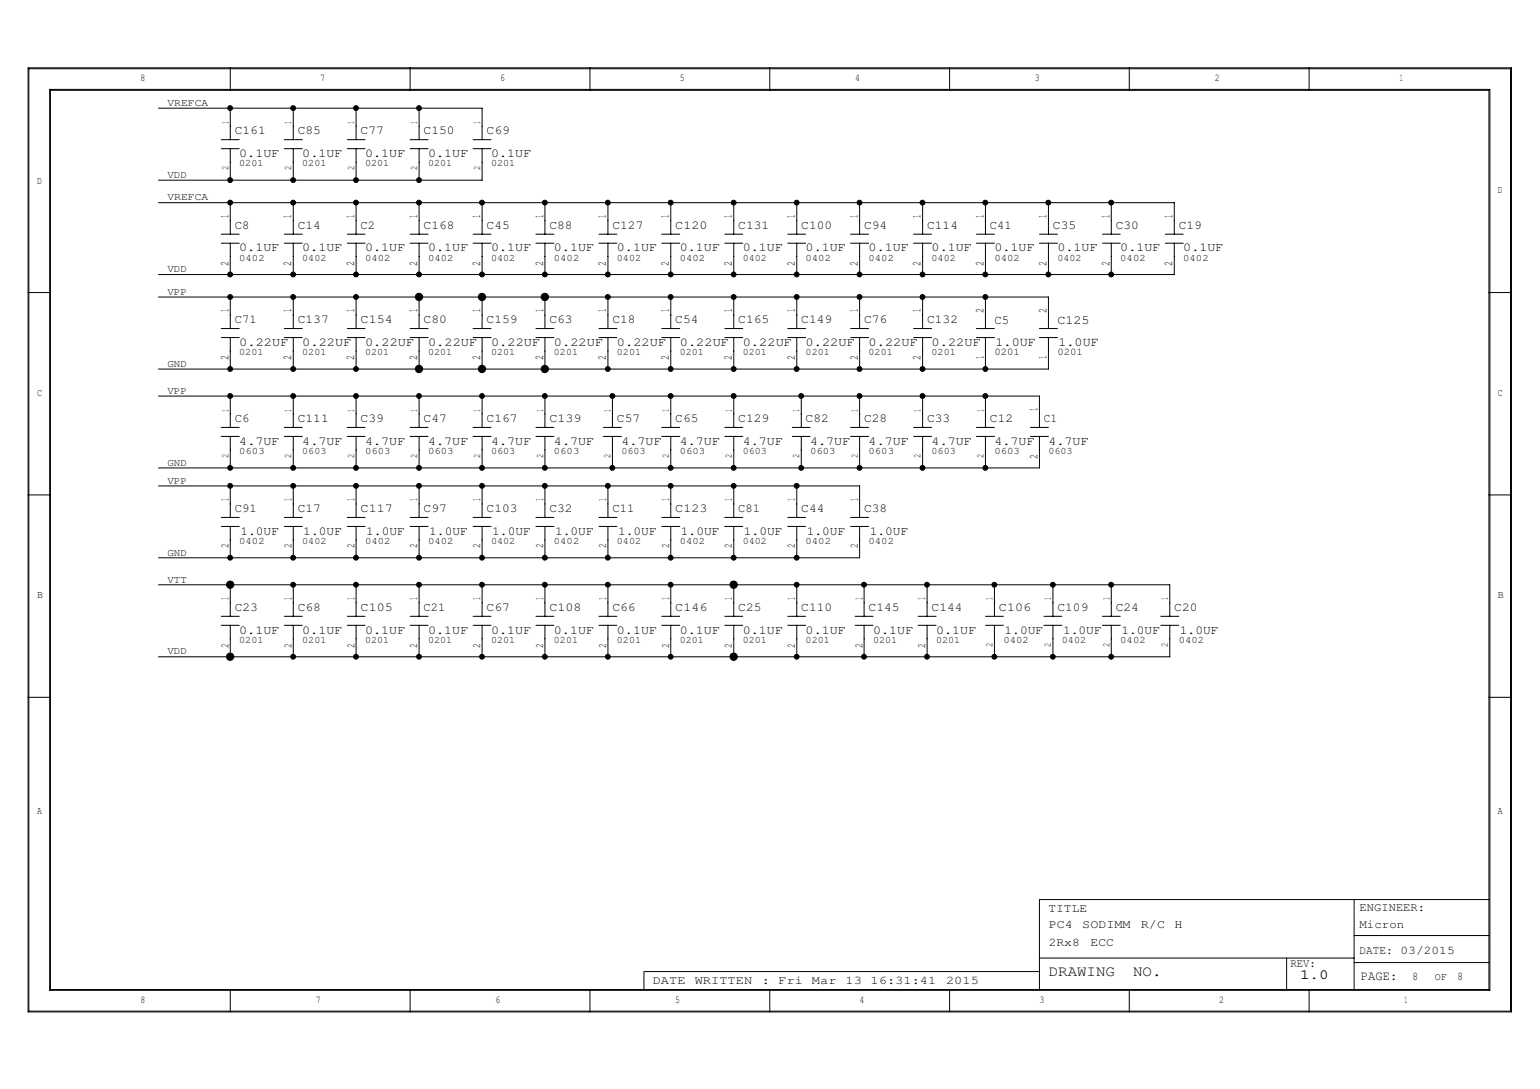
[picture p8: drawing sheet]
<svg xmlns="http://www.w3.org/2000/svg" width="420mm" height="297mm" viewBox="0 0 420 297" stroke-linecap="round" stroke-linejoin="round" font-family="sans-serif">
<g fill="none" stroke="#000" stroke-width=".27">
<path d="M7.7 18.5h404.7v257.5h-404.7zM7.9 18.8h404.2v257h-404.2zM62.8 18.5v6.1M111.9 18.5v6.1M161 18.5v6.1M210 18.5v6.1M259.1 18.5v6.1M308.1 18.5v6.1M357.2 18.5v6.1M13.5 24.4h393v245.7h-393zM13.8 24.6h392.4v245.3h-392.4zM43.2 29.5h88.3v8.6"/>
<path d="M60.4 38.1h4.9M62.8 29.5v8.6M77.6 38.1h4.9M80 29.5v8.6M94.7 38.1h4.9M97.2 29.5v8.6M111.9 38.1h4.9M114.3 29.5v8.6M129.1 38.1h4.9M43.2 55.3h277.2v8.6M60.4 40.6h4.9M62.8 40.6v8.5"/>
<path d="M62.8 55.3v8.6M77.6 40.6h4.9M80 40.6v8.5M80 55.3v8.6M94.7 40.6h4.9M97.2 40.6v8.5M97.2 55.3v8.6M111.9 40.6h4.9M114.3 40.6v8.5M114.3 55.3v8.6M129.1 40.6h4.9M131.5 40.6v8.5h-88.3"/>
<path d="M131.5 55.3v8.6M148.7 55.3v8.6M165.9 55.3v8.6M183 55.3v8.6M200.2 55.3v8.6M217.4 55.3v8.6M234.5 55.3v8.6M251.7 55.3v8.6M268.9 55.3v8.6M286 55.3v8.6M303.2 55.3v8.6M7.7 79.8h6.1"/>
<path d="M60.4 66.3h4.9M60.4 63.9h4.9M62.8 66.3v8.6M77.6 66.3h4.9M77.6 63.9h4.9M80 66.3v8.6M94.7 66.3h4.9M94.7 63.9h4.9M97.2 66.3v8.6M111.9 66.3h4.9M111.9 63.9h4.9M114.3 66.3v8.6"/>
<path d="M129.1 66.3h4.9M129.1 63.9h4.9M131.5 66.3v8.6M146.2 66.3h4.9M146.2 63.9h4.9M148.7 66.3v8.6M163.4 66.3h4.9M163.4 63.9h4.9M165.9 66.3v8.6M180.6 66.3h4.9M180.6 63.9h4.9M183 66.3v8.6"/>
<path d="M197.7 66.3h4.9M197.7 63.9h4.9M200.2 66.3v8.6M214.9 66.3h4.9M214.9 63.9h4.9M217.4 66.3v8.6M232.1 66.3h4.9M232.1 63.9h4.9M234.5 66.3v8.6M249.3 66.3h4.9M249.3 63.9h4.9M251.7 66.3v8.6"/>
<path d="M266.4 66.3h4.9M266.4 63.9h4.9M268.9 66.3v8.6M283.6 66.3h4.9M283.6 63.9h4.9M286 66.3v8.6M300.8 66.3h4.8M300.8 63.9h4.8M303.2 66.3v8.6M317.9 66.3h4.9M317.9 63.9h4.9M320.4 66.3v8.6h-277.2"/>
<path d="M406.2 79.8h6.2M43.2 81h242.8v8.6M60.4 92.1h4.9M60.4 89.6h4.9M62.8 81v8.6M62.8 92.1v8.6M77.6 92.1h4.9M77.6 89.6h4.9M80 81v8.6M80 92.1v8.6M94.7 92.1h4.9M94.7 89.6h4.9"/>
<path d="M97.2 81v8.6M97.2 92.1v8.6M111.9 92.1h4.9M111.9 89.6h4.9M114.3 81v8.6M114.3 92.1v8.6M129.1 92.1h4.9M129.1 89.6h4.9M131.5 81v8.6M131.5 92.1v8.6M146.2 92.1h4.9M146.2 89.6h4.9"/>
<path d="M148.7 81v8.6M148.7 92.1v8.6M163.4 92.1h4.9M163.4 89.6h4.9M165.9 81v8.6M165.9 92.1v8.6M180.6 92.1h4.9M180.6 89.6h4.9M183 81v8.6M183 92.1v8.6M197.7 92.1h4.9M197.7 89.6h4.9"/>
<path d="M200.2 81v8.6M200.2 92.1v8.6M214.9 92.1h4.9M214.9 89.6h4.9M217.4 81v8.6M217.4 92.1v8.6M232.1 92.1h4.9M232.1 89.6h4.9M234.5 81v8.6M234.5 92.1v8.6M249.3 92.1h4.9M249.3 89.6h4.9"/>
<path d="M251.7 81v8.6M251.7 92.1v8.6M266.4 92.1h4.9M266.4 89.6h4.9M268.9 81v8.6M268.9 92.1v8.6M283.6 92.1h4.9M283.6 89.6h4.9M286 92.1v8.6h-242.8M43.2 108h240.4v8.6M60.4 119h4.9M60.4 116.6h4.9"/>
<path d="M62.8 108v8.6M62.8 119v8.6M77.6 119h4.9M77.6 116.6h4.9M80 108v8.6M80 119v8.6M94.7 119h4.9M94.7 116.6h4.9M97.2 108v8.6M97.2 119v8.6M111.9 119h4.9M111.9 116.6h4.9"/>
<path d="M114.3 108v8.6M114.3 119v8.6M129.1 119h4.9M129.1 116.6h4.9M131.5 108v8.6M131.5 119v8.6M146.2 119h4.9M146.2 116.6h4.9M148.7 108v8.6M148.7 119v8.6M164.6 119h4.9M164.6 116.6h4.9"/>
<path d="M167.1 108v8.6M167.1 119v8.6M180.6 119h4.9M180.6 116.6h4.9M183 108v8.6M183 119v8.6M197.7 119h4.9M197.7 116.6h4.9M200.2 108v8.6M200.2 119v8.6M216.2 119h4.8M216.2 116.6h4.8"/>
<path d="M218.6 108v8.6M218.6 119v8.6M232.1 119h4.9M232.1 116.6h4.9M234.5 108v8.6M234.5 119v8.6M249.3 119h4.9M249.3 116.6h4.9M251.7 108v8.6M251.7 119v8.6M266.4 119h4.9M266.4 116.6h4.9"/>
<path d="M268.9 108v8.6M268.9 119v8.6M281.1 119h4.9M281.1 116.6h4.9M283.6 119v8.6h-240.4M7.7 135h6.1M43.2 132.5h191.3v8.6M62.8 132.5v8.6M80 132.5v8.6M97.2 132.5v8.6M114.3 132.5v8.6M131.5 132.5v8.6"/>
<path d="M148.7 132.5v8.6M165.9 132.5v8.6M183 132.5v8.6M200.2 132.5v8.6M217.4 132.5v8.6M406.2 135h6.2M43.2 159.5h276v8.6M60.4 143.6h4.9M60.4 141.1h4.9M62.8 143.6v8.5M62.8 159.5v8.6M77.6 143.6h4.9"/>
<path d="M77.6 141.1h4.9M80 143.6v8.5M80 159.5v8.6M94.7 143.6h4.9M94.7 141.1h4.9M97.2 143.6v8.5M97.2 159.5v8.6M111.9 143.6h4.9M111.9 141.1h4.9M114.3 143.6v8.5M114.3 159.5v8.6M129.1 143.6h4.9"/>
<path d="M129.1 141.1h4.9M131.5 143.6v8.5M131.5 159.5v8.6M146.2 143.6h4.9M146.2 141.1h4.9M148.7 143.6v8.5M148.7 159.5v8.6M163.4 143.6h4.9M163.4 141.1h4.9M165.9 143.6v8.5M165.9 159.5v8.6M180.6 143.6h4.9"/>
<path d="M180.6 141.1h4.9M183 143.6v8.5M183 159.5v8.6M197.7 143.6h4.9M197.7 141.1h4.9M200.2 143.6v8.5M200.2 159.5v8.6M214.9 143.6h4.9M214.9 141.1h4.9M217.4 143.6v8.5M217.4 159.5v8.6M232.1 143.6h4.9"/>
<path d="M232.1 141.1h4.9M234.5 143.6v8.5h-191.3M235.8 159.5v8.6M252.9 159.5v8.6M271.3 159.5v8.6M287.3 159.5v8.6M303.2 159.5v8.6M60.4 170.6h4.9M60.4 168.1h4.9M62.8 170.6v8.6M77.6 170.6h4.9M77.6 168.1h4.9"/>
<path d="M80 170.6v8.6M94.7 170.6h4.9M94.7 168.1h4.9M97.2 170.6v8.6M111.9 170.6h4.9M111.9 168.1h4.9M114.3 170.6v8.6M129.1 170.6h4.9M129.1 168.1h4.9M131.5 170.6v8.6M146.2 170.6h4.9M146.2 168.1h4.9"/>
<path d="M148.7 170.6v8.6M163.4 170.6h4.9M163.4 168.1h4.9M165.9 170.6v8.6M180.6 170.6h4.9M180.6 168.1h4.9M183 170.6v8.6M197.7 170.6h4.9M197.7 168.1h4.9M200.2 170.6v8.6M214.9 170.6h4.9M214.9 168.1h4.9"/>
<path d="M217.4 170.6v8.6M233.3 170.6h4.9M233.3 168.1h4.9M235.8 170.6v8.6M250.5 170.6h4.9M250.5 168.1h4.9M252.9 170.6v8.6M268.9 170.6h4.9M268.9 168.1h4.9M271.3 170.6v8.6M284.8 170.6h4.9M284.8 168.1h4.9"/>
<path d="M287.3 170.6v8.6M300.8 170.6h4.8M300.8 168.1h4.8M303.2 170.6v8.6M316.7 170.6h4.9M316.7 168.1h4.9M319.2 170.6v8.6h-276M7.7 190.2h6.1M406.2 190.2h6.2M369.4 245.4v24.5M369.4 255.2h36.8M406.2 245.4h-122.6v24.5"/>
<path d="M62.8 269.9v6.1M111.9 269.9v6.1M161 269.9v6.1M175.7 265v4.9M175.9 265h107.4M210 269.9v6.1M259.1 269.9v6.1M283.6 261.3h85.8M308.1 269.9v6.1M351 261.3v8.6M357.2 269.9v6.1M369.4 262.6h36.8"/>
<circle cx="62.8" cy="29.5" r=".66"/>
<circle cx="80" cy="29.5" r=".66"/>
<circle cx="97.1" cy="29.5" r=".66"/>
<circle cx="114.3" cy="29.5" r=".66"/>
<circle cx="62.8" cy="55.3" r=".66"/>
<circle cx="62.8" cy="49.1" r=".66"/>
<circle cx="80" cy="49.1" r=".66"/>
<circle cx="80" cy="55.3" r=".66"/>
<circle cx="97.1" cy="55.3" r=".66"/>
<circle cx="97.1" cy="49.1" r=".66"/>
<circle cx="114.3" cy="49.1" r=".66"/>
<circle cx="114.3" cy="55.3" r=".66"/>
<circle cx="131.5" cy="55.3" r=".66"/>
<circle cx="148.6" cy="55.3" r=".66"/>
<circle cx="165.8" cy="55.3" r=".66"/>
<circle cx="183" cy="55.3" r=".66"/>
<circle cx="200.2" cy="55.3" r=".66"/>
<circle cx="217.4" cy="55.3" r=".66"/>
<circle cx="234.5" cy="55.3" r=".66"/>
<circle cx="251.7" cy="55.3" r=".66"/>
<circle cx="268.8" cy="55.3" r=".66"/>
<circle cx="286" cy="55.3" r=".66"/>
<circle cx="303.2" cy="55.3" r=".66"/>
<circle cx="62.8" cy="74.9" r=".66"/>
<circle cx="80" cy="74.9" r=".66"/>
<circle cx="97.1" cy="74.9" r=".66"/>
<circle cx="114.3" cy="74.9" r=".66"/>
<circle cx="131.5" cy="74.9" r=".66"/>
<circle cx="148.6" cy="74.9" r=".66"/>
<circle cx="165.8" cy="74.9" r=".66"/>
<circle cx="183" cy="74.9" r=".66"/>
<circle cx="200.2" cy="74.9" r=".66"/>
<circle cx="217.4" cy="74.9" r=".66"/>
<circle cx="234.5" cy="74.9" r=".66"/>
<circle cx="251.7" cy="74.9" r=".66"/>
<circle cx="268.8" cy="74.9" r=".66"/>
<circle cx="286" cy="74.9" r=".66"/>
<circle cx="303.2" cy="74.9" r=".66"/>
<circle cx="62.8" cy="81" r=".66"/>
<circle cx="80" cy="81" r=".66"/>
<circle cx="97.1" cy="81" r=".66"/>
<circle cx="114.3" cy="81" r="1"/>
<circle cx="131.5" cy="81" r="1"/>
<circle cx="148.7" cy="81" r="1"/>
<circle cx="165.8" cy="81" r=".66"/>
<circle cx="183" cy="81" r=".66"/>
<circle cx="200.2" cy="81" r=".66"/>
<circle cx="217.4" cy="81" r=".66"/>
<circle cx="234.5" cy="81" r=".66"/>
<circle cx="251.7" cy="81" r=".66"/>
<circle cx="268.8" cy="81" r=".66"/>
<circle cx="62.8" cy="108" r=".66"/>
<circle cx="62.8" cy="100.6" r=".66"/>
<circle cx="80" cy="108" r=".66"/>
<circle cx="80" cy="100.6" r=".66"/>
<circle cx="97.1" cy="100.6" r=".66"/>
<circle cx="97.1" cy="108" r=".66"/>
<circle cx="114.3" cy="108" r=".66"/>
<circle cx="114.3" cy="100.6" r="1"/>
<circle cx="131.5" cy="108" r=".66"/>
<circle cx="131.5" cy="100.6" r="1"/>
<circle cx="148.6" cy="108" r=".66"/>
<circle cx="148.7" cy="100.6" r="1"/>
<circle cx="165.8" cy="100.6" r=".66"/>
<circle cx="167.1" cy="108" r=".66"/>
<circle cx="183" cy="108" r=".66"/>
<circle cx="183" cy="100.6" r=".66"/>
<circle cx="200.2" cy="108" r=".66"/>
<circle cx="200.2" cy="100.6" r=".66"/>
<circle cx="217.4" cy="100.6" r=".66"/>
<circle cx="218.6" cy="108" r=".66"/>
<circle cx="234.5" cy="108" r=".66"/>
<circle cx="234.5" cy="100.6" r=".66"/>
<circle cx="251.7" cy="108" r=".66"/>
<circle cx="251.7" cy="100.6" r=".66"/>
<circle cx="268.8" cy="108" r=".66"/>
<circle cx="268.8" cy="100.6" r=".66"/>
<circle cx="62.8" cy="132.5" r=".66"/>
<circle cx="62.8" cy="127.6" r=".66"/>
<circle cx="80" cy="132.5" r=".66"/>
<circle cx="80" cy="127.6" r=".66"/>
<circle cx="97.1" cy="132.5" r=".66"/>
<circle cx="97.1" cy="127.6" r=".66"/>
<circle cx="114.3" cy="132.5" r=".66"/>
<circle cx="114.3" cy="127.6" r=".66"/>
<circle cx="131.5" cy="127.6" r=".66"/>
<circle cx="131.5" cy="132.5" r=".66"/>
<circle cx="148.6" cy="127.6" r=".66"/>
<circle cx="148.6" cy="132.5" r=".66"/>
<circle cx="165.8" cy="132.5" r=".66"/>
<circle cx="167.1" cy="127.6" r=".66"/>
<circle cx="183" cy="127.6" r=".66"/>
<circle cx="183" cy="132.5" r=".66"/>
<circle cx="200.2" cy="127.6" r=".66"/>
<circle cx="200.2" cy="132.5" r=".66"/>
<circle cx="217.4" cy="132.5" r=".66"/>
<circle cx="218.6" cy="127.6" r=".66"/>
<circle cx="234.5" cy="127.6" r=".66"/>
<circle cx="251.7" cy="127.6" r=".66"/>
<circle cx="268.8" cy="127.6" r=".66"/>
<circle cx="62.8" cy="152.1" r=".66"/>
<circle cx="62.8" cy="159.5" r="1"/>
<circle cx="80" cy="159.5" r=".66"/>
<circle cx="80" cy="152.1" r=".66"/>
<circle cx="97.1" cy="159.5" r=".66"/>
<circle cx="97.1" cy="152.1" r=".66"/>
<circle cx="114.3" cy="152.1" r=".66"/>
<circle cx="114.3" cy="159.5" r=".66"/>
<circle cx="131.5" cy="159.5" r=".66"/>
<circle cx="131.5" cy="152.1" r=".66"/>
<circle cx="148.6" cy="152.1" r=".66"/>
<circle cx="148.6" cy="159.5" r=".66"/>
<circle cx="165.8" cy="152.1" r=".66"/>
<circle cx="165.8" cy="159.5" r=".66"/>
<circle cx="183" cy="159.5" r=".66"/>
<circle cx="183" cy="152.1" r=".66"/>
<circle cx="200.2" cy="152.1" r=".66"/>
<circle cx="200.2" cy="159.5" r="1"/>
<circle cx="217.4" cy="159.5" r=".66"/>
<circle cx="217.4" cy="152.1" r=".66"/>
<circle cx="235.7" cy="159.5" r=".66"/>
<circle cx="252.9" cy="159.5" r=".66"/>
<circle cx="271.3" cy="159.5" r=".66"/>
<circle cx="287.2" cy="159.5" r=".66"/>
<circle cx="303.2" cy="159.5" r=".66"/>
<circle cx="62.8" cy="179.1" r="1"/>
<circle cx="80" cy="179.1" r=".66"/>
<circle cx="97.1" cy="179.1" r=".66"/>
<circle cx="114.3" cy="179.1" r=".66"/>
<circle cx="131.5" cy="179.1" r=".66"/>
<circle cx="148.6" cy="179.1" r=".66"/>
<circle cx="165.8" cy="179.1" r=".66"/>
<circle cx="183" cy="179.1" r=".66"/>
<circle cx="200.2" cy="179.1" r="1"/>
<circle cx="217.4" cy="179.1" r=".66"/>
<circle cx="235.7" cy="179.1" r=".66"/>
<circle cx="252.9" cy="179.1" r=".66"/>
<circle cx="271.3" cy="179.1" r=".66"/>
<circle cx="287.2" cy="179.1" r=".66"/>
<circle cx="303.2" cy="179.1" r=".66"/>
</g>
<g fill="#000">
<circle cx="62.8" cy="29.5" r=".66"/>
<circle cx="80" cy="29.5" r=".66"/>
<circle cx="97.1" cy="29.5" r=".66"/>
<circle cx="114.3" cy="29.5" r=".66"/>
<circle cx="62.8" cy="55.3" r=".66"/>
<circle cx="62.8" cy="49.1" r=".66"/>
<circle cx="80" cy="49.1" r=".66"/>
<circle cx="80" cy="55.3" r=".66"/>
<circle cx="97.1" cy="55.3" r=".66"/>
<circle cx="97.1" cy="49.1" r=".66"/>
<circle cx="114.3" cy="49.1" r=".66"/>
<circle cx="114.3" cy="55.3" r=".66"/>
<circle cx="131.5" cy="55.3" r=".66"/>
<circle cx="148.6" cy="55.3" r=".66"/>
<circle cx="165.8" cy="55.3" r=".66"/>
<circle cx="183" cy="55.3" r=".66"/>
<circle cx="200.2" cy="55.3" r=".66"/>
<circle cx="217.4" cy="55.3" r=".66"/>
<circle cx="234.5" cy="55.3" r=".66"/>
<circle cx="251.7" cy="55.3" r=".66"/>
<circle cx="268.8" cy="55.3" r=".66"/>
<circle cx="286" cy="55.3" r=".66"/>
<circle cx="303.2" cy="55.3" r=".66"/>
<circle cx="62.8" cy="74.9" r=".66"/>
<circle cx="80" cy="74.9" r=".66"/>
<circle cx="97.1" cy="74.9" r=".66"/>
<circle cx="114.3" cy="74.9" r=".66"/>
<circle cx="131.5" cy="74.9" r=".66"/>
<circle cx="148.6" cy="74.9" r=".66"/>
<circle cx="165.8" cy="74.9" r=".66"/>
<circle cx="183" cy="74.9" r=".66"/>
<circle cx="200.2" cy="74.9" r=".66"/>
<circle cx="217.4" cy="74.9" r=".66"/>
<circle cx="234.5" cy="74.9" r=".66"/>
<circle cx="251.7" cy="74.9" r=".66"/>
<circle cx="268.8" cy="74.9" r=".66"/>
<circle cx="286" cy="74.9" r=".66"/>
<circle cx="303.2" cy="74.9" r=".66"/>
<circle cx="62.8" cy="81" r=".66"/>
<circle cx="80" cy="81" r=".66"/>
<circle cx="97.1" cy="81" r=".66"/>
<circle cx="114.3" cy="81" r="1"/>
<circle cx="131.5" cy="81" r="1"/>
<circle cx="148.7" cy="81" r="1"/>
<circle cx="165.8" cy="81" r=".66"/>
<circle cx="183" cy="81" r=".66"/>
<circle cx="200.2" cy="81" r=".66"/>
<circle cx="217.4" cy="81" r=".66"/>
<circle cx="234.5" cy="81" r=".66"/>
<circle cx="251.7" cy="81" r=".66"/>
<circle cx="268.8" cy="81" r=".66"/>
<circle cx="62.8" cy="108" r=".66"/>
<circle cx="62.8" cy="100.6" r=".66"/>
<circle cx="80" cy="108" r=".66"/>
<circle cx="80" cy="100.6" r=".66"/>
<circle cx="97.1" cy="100.6" r=".66"/>
<circle cx="97.1" cy="108" r=".66"/>
<circle cx="114.3" cy="108" r=".66"/>
<circle cx="114.3" cy="100.6" r="1"/>
<circle cx="131.5" cy="108" r=".66"/>
<circle cx="131.5" cy="100.6" r="1"/>
<circle cx="148.6" cy="108" r=".66"/>
<circle cx="148.7" cy="100.6" r="1"/>
<circle cx="165.8" cy="100.6" r=".66"/>
<circle cx="167.1" cy="108" r=".66"/>
<circle cx="183" cy="108" r=".66"/>
<circle cx="183" cy="100.6" r=".66"/>
<circle cx="200.2" cy="108" r=".66"/>
<circle cx="200.2" cy="100.6" r=".66"/>
<circle cx="217.4" cy="100.6" r=".66"/>
<circle cx="218.6" cy="108" r=".66"/>
<circle cx="234.5" cy="108" r=".66"/>
<circle cx="234.5" cy="100.6" r=".66"/>
<circle cx="251.7" cy="108" r=".66"/>
<circle cx="251.7" cy="100.6" r=".66"/>
<circle cx="268.8" cy="108" r=".66"/>
<circle cx="268.8" cy="100.6" r=".66"/>
<circle cx="62.8" cy="132.5" r=".66"/>
<circle cx="62.8" cy="127.6" r=".66"/>
<circle cx="80" cy="132.5" r=".66"/>
<circle cx="80" cy="127.6" r=".66"/>
<circle cx="97.1" cy="132.5" r=".66"/>
<circle cx="97.1" cy="127.6" r=".66"/>
<circle cx="114.3" cy="132.5" r=".66"/>
<circle cx="114.3" cy="127.6" r=".66"/>
<circle cx="131.5" cy="127.6" r=".66"/>
<circle cx="131.5" cy="132.5" r=".66"/>
<circle cx="148.6" cy="127.6" r=".66"/>
<circle cx="148.6" cy="132.5" r=".66"/>
<circle cx="165.8" cy="132.5" r=".66"/>
<circle cx="167.1" cy="127.6" r=".66"/>
<circle cx="183" cy="127.6" r=".66"/>
<circle cx="183" cy="132.5" r=".66"/>
<circle cx="200.2" cy="127.6" r=".66"/>
<circle cx="200.2" cy="132.5" r=".66"/>
<circle cx="217.4" cy="132.5" r=".66"/>
<circle cx="218.6" cy="127.6" r=".66"/>
<circle cx="234.5" cy="127.6" r=".66"/>
<circle cx="251.7" cy="127.6" r=".66"/>
<circle cx="268.8" cy="127.6" r=".66"/>
<circle cx="62.8" cy="152.1" r=".66"/>
<circle cx="62.8" cy="159.5" r="1"/>
<circle cx="80" cy="159.5" r=".66"/>
<circle cx="80" cy="152.1" r=".66"/>
<circle cx="97.1" cy="159.5" r=".66"/>
<circle cx="97.1" cy="152.1" r=".66"/>
<circle cx="114.3" cy="152.1" r=".66"/>
<circle cx="114.3" cy="159.5" r=".66"/>
<circle cx="131.5" cy="159.5" r=".66"/>
<circle cx="131.5" cy="152.1" r=".66"/>
<circle cx="148.6" cy="152.1" r=".66"/>
<circle cx="148.6" cy="159.5" r=".66"/>
<circle cx="165.8" cy="152.1" r=".66"/>
<circle cx="165.8" cy="159.5" r=".66"/>
<circle cx="183" cy="159.5" r=".66"/>
<circle cx="183" cy="152.1" r=".66"/>
<circle cx="200.2" cy="152.1" r=".66"/>
<circle cx="200.2" cy="159.5" r="1"/>
<circle cx="217.4" cy="159.5" r=".66"/>
<circle cx="217.4" cy="152.1" r=".66"/>
<circle cx="235.7" cy="159.5" r=".66"/>
<circle cx="252.9" cy="159.5" r=".66"/>
<circle cx="271.3" cy="159.5" r=".66"/>
<circle cx="287.2" cy="159.5" r=".66"/>
<circle cx="303.2" cy="159.5" r=".66"/>
<circle cx="62.8" cy="179.1" r="1"/>
<circle cx="80" cy="179.1" r=".66"/>
<circle cx="97.1" cy="179.1" r=".66"/>
<circle cx="114.3" cy="179.1" r=".66"/>
<circle cx="131.5" cy="179.1" r=".66"/>
<circle cx="148.6" cy="179.1" r=".66"/>
<circle cx="165.8" cy="179.1" r=".66"/>
<circle cx="183" cy="179.1" r=".66"/>
<circle cx="200.2" cy="179.1" r="1"/>
<circle cx="217.4" cy="179.1" r=".66"/>
<circle cx="235.7" cy="179.1" r=".66"/>
<circle cx="252.9" cy="179.1" r=".66"/>
<circle cx="271.3" cy="179.1" r=".66"/>
<circle cx="287.2" cy="179.1" r=".66"/>
<circle cx="303.2" cy="179.1" r=".66"/>
</g>
<g font-size="4.1">
<text x="286.1" y="266.1">DRAWING</text>
<text x="309.2" y="266.1">NO.</text>
<text x="354.7" y="267.1">1.0</text>
</g>
<text font-size="3.6" x="371.3" y="267.3">PAGE:</text>
<g font-size="3.5">
<text x="271.3" y="88.3">C5</text>
<text x="288.5" y="88.3">C125</text>
<text x="271.6" y="94.4">1.0UF</text>
<text x="288.8" y="94.4">1.0UF</text>
</g>
<g font-size="3.4">
<text x="64.1" y="36.7">C161</text>
<text x="81.2" y="36.7">C85</text>
<text x="98.4" y="36.7">C77</text>
<text x="115.6" y="36.7">C150</text>
<text x="132.8" y="36.7">C69</text>
<text x="65.3" y="42.8">0.1UF</text>
<text x="82.5" y="42.8">0.1UF</text>
<text x="99.6" y="42.8">0.1UF</text>
<text x="116.8" y="42.8">0.1UF</text>
<text x="134" y="42.8">0.1UF</text>
<text x="64.1" y="62.4">C8</text>
<text x="81.2" y="62.4">C14</text>
<text x="98.4" y="62.4">C2</text>
<text x="115.6" y="62.4">C168</text>
<text x="132.8" y="62.4">C45</text>
<text x="149.9" y="62.4">C88</text>
<text x="167.1" y="62.4">C127</text>
<text x="184.2" y="62.4">C120</text>
<text x="201.4" y="62.4">C131</text>
<text x="218.6" y="62.4">C100</text>
<text x="235.8" y="62.4">C94</text>
<text x="252.9" y="62.4">C114</text>
<text x="270.1" y="62.4">C41</text>
<text x="287.3" y="62.4">C35</text>
<text x="304.4" y="62.4">C30</text>
<text x="321.6" y="62.4">C19</text>
<text x="65.3" y="68.5">0.1UF</text>
<text x="82.5" y="68.5">0.1UF</text>
<text x="99.6" y="68.5">0.1UF</text>
<text x="116.8" y="68.5">0.1UF</text>
<text x="134" y="68.5">0.1UF</text>
<text x="151.1" y="68.5">0.1UF</text>
<text x="168.3" y="68.5">0.1UF</text>
<text x="185.5" y="68.5">0.1UF</text>
<text x="202.6" y="68.5">0.1UF</text>
<text x="219.8" y="68.5">0.1UF</text>
<text x="237" y="68.5">0.1UF</text>
<text x="254.2" y="68.5">0.1UF</text>
<text x="271.3" y="68.5">0.1UF</text>
<text x="288.5" y="68.5">0.1UF</text>
<text x="305.6" y="68.5">0.1UF</text>
<text x="322.8" y="68.5">0.1UF</text>
<text x="64.1" y="88.2">C71</text>
<text x="81.2" y="88.2">C137</text>
<text x="98.4" y="88.2">C154</text>
<text x="115.6" y="88.2">C80</text>
<text x="132.8" y="88.2">C159</text>
<text x="149.9" y="88.2">C63</text>
<text x="167.1" y="88.2">C18</text>
<text x="184.2" y="88.2">C54</text>
<text x="201.4" y="88.2">C165</text>
<text x="218.6" y="88.2">C149</text>
<text x="235.8" y="88.2">C76</text>
<text x="252.9" y="88.2">C132</text>
<text x="65.3" y="94.3">0.22UF</text>
<text x="82.5" y="94.3">0.22UF</text>
<text x="99.6" y="94.3">0.22UF</text>
<text x="116.8" y="94.3">0.22UF</text>
<text x="134" y="94.3">0.22UF</text>
<text x="151.1" y="94.3">0.22UF</text>
<text x="168.3" y="94.3">0.22UF</text>
<text x="185.5" y="94.3">0.22UF</text>
<text x="202.7" y="94.3">0.22UF</text>
<text x="219.8" y="94.3">0.22UF</text>
<text x="237" y="94.3">0.22UF</text>
<text x="254.2" y="94.3">0.22UF</text>
<text x="64.1" y="115.1">C6</text>
<text x="81.2" y="115.1">C111</text>
<text x="98.4" y="115.1">C39</text>
<text x="115.6" y="115.1">C47</text>
<text x="132.8" y="115.1">C167</text>
<text x="149.9" y="115.1">C139</text>
<text x="168.3" y="115.1">C57</text>
<text x="184.2" y="115.1">C65</text>
<text x="201.4" y="115.1">C129</text>
<text x="219.8" y="115.1">C82</text>
<text x="235.8" y="115.1">C28</text>
<text x="252.9" y="115.1">C33</text>
<text x="270.1" y="115.1">C12</text>
<text x="284.8" y="115.1">C1</text>
<text x="65.3" y="121.3">4.7UF</text>
<text x="82.5" y="121.3">4.7UF</text>
<text x="99.6" y="121.3">4.7UF</text>
<text x="116.8" y="121.3">4.7UF</text>
<text x="134" y="121.3">4.7UF</text>
<text x="151.1" y="121.3">4.7UF</text>
<text x="169.5" y="121.3">4.7UF</text>
<text x="185.5" y="121.3">4.7UF</text>
<text x="202.7" y="121.3">4.7UF</text>
<text x="221" y="121.3">4.7UF</text>
<text x="237" y="121.3">4.7UF</text>
<text x="254.2" y="121.3">4.7UF</text>
<text x="271.3" y="121.3">4.7UF</text>
<text x="286" y="121.3">4.7UF</text>
<text x="64.1" y="139.7">C91</text>
<text x="81.2" y="139.7">C17</text>
<text x="98.4" y="139.7">C117</text>
<text x="115.6" y="139.7">C97</text>
<text x="132.8" y="139.7">C103</text>
<text x="149.9" y="139.7">C32</text>
<text x="167.1" y="139.7">C11</text>
<text x="184.2" y="139.7">C123</text>
<text x="201.4" y="139.7">C81</text>
<text x="218.6" y="139.7">C44</text>
<text x="235.8" y="139.7">C38</text>
<text x="65.6" y="145.8">1.0UF</text>
<text x="82.8" y="145.8">1.0UF</text>
<text x="99.9" y="145.8">1.0UF</text>
<text x="117.1" y="145.8">1.0UF</text>
<text x="134.3" y="145.8">1.0UF</text>
<text x="151.4" y="145.8">1.0UF</text>
<text x="168.6" y="145.8">1.0UF</text>
<text x="185.8" y="145.8">1.0UF</text>
<text x="202.9" y="145.8">1.0UF</text>
<text x="220.1" y="145.8">1.0UF</text>
<text x="237.3" y="145.8">1.0UF</text>
<text x="64.1" y="166.7">C23</text>
<text x="81.2" y="166.7">C68</text>
<text x="98.4" y="166.7">C105</text>
<text x="115.6" y="166.7">C21</text>
<text x="132.8" y="166.7">C67</text>
<text x="149.9" y="166.7">C108</text>
<text x="167.1" y="166.7">C66</text>
<text x="184.2" y="166.7">C146</text>
<text x="201.4" y="166.7">C25</text>
<text x="218.6" y="166.7">C110</text>
<text x="237" y="166.7">C145</text>
<text x="254.2" y="166.7">C144</text>
<text x="272.5" y="166.7">C106</text>
<text x="288.5" y="166.7">C109</text>
<text x="304.4" y="166.7">C24</text>
<text x="320.4" y="166.7">C20</text>
<text x="65.3" y="172.8">0.1UF</text>
<text x="82.5" y="172.8">0.1UF</text>
<text x="99.6" y="172.8">0.1UF</text>
<text x="116.8" y="172.8">0.1UF</text>
<text x="134" y="172.8">0.1UF</text>
<text x="151.1" y="172.8">0.1UF</text>
<text x="168.3" y="172.8">0.1UF</text>
<text x="185.5" y="172.8">0.1UF</text>
<text x="202.7" y="172.8">0.1UF</text>
<text x="219.8" y="172.8">0.1UF</text>
<text x="238.2" y="172.8">0.1UF</text>
<text x="255.4" y="172.8">0.1UF</text>
<text x="274.1" y="172.8">1.0UF</text>
<text x="290" y="172.8">1.0UF</text>
<text x="305.9" y="172.8">1.0UF</text>
<text x="321.9" y="172.8">1.0UF</text>
</g>
<g font-size="3.3">
<text x="62.3" y="59.5" transform="rotate(-90 62.3 59.5)">1</text>
<text x="79.5" y="59.5" transform="rotate(-90 79.5 59.5)">1</text>
<text x="96.6" y="59.5" transform="rotate(-90 96.6 59.5)">1</text>
<text x="113.8" y="59.5" transform="rotate(-90 113.8 59.5)">1</text>
<text x="131" y="59.5" transform="rotate(-90 131 59.5)">1</text>
<text x="148.2" y="59.5" transform="rotate(-90 148.2 59.5)">1</text>
<text x="165.3" y="59.5" transform="rotate(-90 165.3 59.5)">1</text>
<text x="182.5" y="59.5" transform="rotate(-90 182.5 59.5)">1</text>
<text x="199.6" y="59.5" transform="rotate(-90 199.6 59.5)">1</text>
<text x="216.8" y="59.5" transform="rotate(-90 216.8 59.5)">1</text>
<text x="234" y="59.5" transform="rotate(-90 234 59.5)">1</text>
<text x="251.2" y="59.5" transform="rotate(-90 251.2 59.5)">1</text>
<text x="268.4" y="59.5" transform="rotate(-90 268.4 59.5)">1</text>
<text x="285.5" y="59.5" transform="rotate(-90 285.5 59.5)">1</text>
<text x="302.7" y="59.5" transform="rotate(-90 302.7 59.5)">1</text>
<text x="319.8" y="59.5" transform="rotate(-90 319.8 59.5)">1</text>
<text x="62.3" y="72.5" transform="rotate(-90 62.3 72.5)">2</text>
<text x="79.5" y="72.5" transform="rotate(-90 79.5 72.5)">2</text>
<text x="96.6" y="72.5" transform="rotate(-90 96.6 72.5)">2</text>
<text x="113.8" y="72.5" transform="rotate(-90 113.8 72.5)">2</text>
<text x="131" y="72.5" transform="rotate(-90 131 72.5)">2</text>
<text x="148.2" y="72.5" transform="rotate(-90 148.2 72.5)">2</text>
<text x="165.3" y="72.5" transform="rotate(-90 165.3 72.5)">2</text>
<text x="182.5" y="72.5" transform="rotate(-90 182.5 72.5)">2</text>
<text x="199.6" y="72.5" transform="rotate(-90 199.6 72.5)">2</text>
<text x="216.8" y="72.5" transform="rotate(-90 216.8 72.5)">2</text>
<text x="234" y="72.5" transform="rotate(-90 234 72.5)">2</text>
<text x="251.2" y="72.5" transform="rotate(-90 251.2 72.5)">2</text>
<text x="268.4" y="72.5" transform="rotate(-90 268.4 72.5)">2</text>
<text x="285.5" y="72.5" transform="rotate(-90 285.5 72.5)">2</text>
<text x="302.7" y="72.5" transform="rotate(-90 302.7 72.5)">2</text>
<text x="319.8" y="72.5" transform="rotate(-90 319.8 72.5)">2</text>
<text x="62.3" y="85.2" transform="rotate(-90 62.3 85.2)">1</text>
<text x="79.5" y="85.2" transform="rotate(-90 79.5 85.2)">1</text>
<text x="96.6" y="85.2" transform="rotate(-90 96.6 85.2)">1</text>
<text x="113.8" y="85.2" transform="rotate(-90 113.8 85.2)">1</text>
<text x="131" y="85.2" transform="rotate(-90 131 85.2)">1</text>
<text x="148.2" y="85.2" transform="rotate(-90 148.2 85.2)">1</text>
<text x="165.3" y="85.2" transform="rotate(-90 165.3 85.2)">1</text>
<text x="182.5" y="85.2" transform="rotate(-90 182.5 85.2)">1</text>
<text x="199.6" y="85.2" transform="rotate(-90 199.6 85.2)">1</text>
<text x="216.8" y="85.2" transform="rotate(-90 216.8 85.2)">1</text>
<text x="234" y="85.2" transform="rotate(-90 234 85.2)">1</text>
<text x="251.2" y="85.2" transform="rotate(-90 251.2 85.2)">1</text>
<text x="268.4" y="85.4" transform="rotate(-90 268.4 85.4)">2</text>
<text x="285.5" y="85.4" transform="rotate(-90 285.5 85.4)">2</text>
<text x="62.3" y="98.3" transform="rotate(-90 62.3 98.3)">2</text>
<text x="79.5" y="98.3" transform="rotate(-90 79.5 98.3)">2</text>
<text x="96.6" y="98.3" transform="rotate(-90 96.6 98.3)">2</text>
<text x="113.8" y="98.3" transform="rotate(-90 113.8 98.3)">2</text>
<text x="131" y="98.3" transform="rotate(-90 131 98.3)">2</text>
<text x="148.2" y="98.3" transform="rotate(-90 148.2 98.3)">2</text>
<text x="165.3" y="98.3" transform="rotate(-90 165.3 98.3)">2</text>
<text x="182.5" y="98.3" transform="rotate(-90 182.5 98.3)">2</text>
<text x="199.6" y="98.3" transform="rotate(-90 199.6 98.3)">2</text>
<text x="216.8" y="98.3" transform="rotate(-90 216.8 98.3)">2</text>
<text x="234" y="98.3" transform="rotate(-90 234 98.3)">2</text>
<text x="251.2" y="98.3" transform="rotate(-90 251.2 98.3)">2</text>
<text x="268.4" y="98" transform="rotate(-90 268.4 98)">1</text>
<text x="285.5" y="98" transform="rotate(-90 285.5 98)">1</text>
<text x="283" y="112.2" transform="rotate(-90 283 112.2)">1</text>
<text x="283" y="125.2" transform="rotate(-90 283 125.2)">2</text>
<text x="286" y="248.9">TITLE</text>
<text x="370.9" y="248.5">ENGINEER:</text>
<text x="286.1" y="258">2Rx8</text>
<text x="286.1" y="253.2">PC4</text>
<text x="295.3" y="253.2">SODIMM</text>
<text x="297.6" y="258">ECC</text>
<text x="311.3" y="253.2">R/C</text>
<text x="320.4" y="253.2">H</text>
<text x="370.9" y="253.2">Micron</text>
<text x="352.1" y="263.7">REV:</text>
<text x="370.9" y="260.3">DATE: 03/2015</text>
<text x="178.1" y="268.5">DATE</text>
<text x="189.5" y="268.5">WRITTEN</text>
<text x="207.8" y="268.5">:</text>
<text x="212.4" y="268.5">Fri</text>
<text x="221.5" y="268.5">Mar</text>
<text x="230.7" y="268.5">13</text>
<text x="237.5" y="268.5">16:31:41</text>
<text x="258.1" y="268.5">2015</text>
<text x="385.4" y="267.3">8</text>
<text x="397.6" y="267.3">8</text>
</g>
<g font-size="3.1">
<text x="62.4" y="136.7" transform="rotate(-90 62.4 136.7)">1</text>
<text x="79.5" y="136.7" transform="rotate(-90 79.5 136.7)">1</text>
<text x="96.7" y="136.7" transform="rotate(-90 96.7 136.7)">1</text>
<text x="113.8" y="136.7" transform="rotate(-90 113.8 136.7)">1</text>
<text x="131" y="136.7" transform="rotate(-90 131 136.7)">1</text>
<text x="148.2" y="136.7" transform="rotate(-90 148.2 136.7)">1</text>
<text x="165.4" y="136.7" transform="rotate(-90 165.4 136.7)">1</text>
<text x="182.5" y="136.7" transform="rotate(-90 182.5 136.7)">1</text>
<text x="199.7" y="136.7" transform="rotate(-90 199.7 136.7)">1</text>
<text x="216.9" y="136.7" transform="rotate(-90 216.9 136.7)">1</text>
<text x="234.1" y="136.7" transform="rotate(-90 234.1 136.7)">1</text>
<text x="62.4" y="149.6" transform="rotate(-90 62.4 149.6)">2</text>
<text x="79.5" y="149.6" transform="rotate(-90 79.5 149.6)">2</text>
<text x="96.7" y="149.6" transform="rotate(-90 96.7 149.6)">2</text>
<text x="113.8" y="149.6" transform="rotate(-90 113.8 149.6)">2</text>
<text x="131" y="149.6" transform="rotate(-90 131 149.6)">2</text>
<text x="148.2" y="149.6" transform="rotate(-90 148.2 149.6)">2</text>
<text x="165.4" y="149.6" transform="rotate(-90 165.4 149.6)">2</text>
<text x="182.5" y="149.6" transform="rotate(-90 182.5 149.6)">2</text>
<text x="199.7" y="149.6" transform="rotate(-90 199.7 149.6)">2</text>
<text x="216.9" y="149.6" transform="rotate(-90 216.9 149.6)">2</text>
<text x="234.1" y="149.6" transform="rotate(-90 234.1 149.6)">2</text>
<text x="62.4" y="163.7" transform="rotate(-90 62.4 163.7)">1</text>
<text x="79.5" y="163.7" transform="rotate(-90 79.5 163.7)">1</text>
<text x="96.7" y="163.7" transform="rotate(-90 96.7 163.7)">1</text>
<text x="113.8" y="163.7" transform="rotate(-90 113.8 163.7)">1</text>
<text x="131" y="163.7" transform="rotate(-90 131 163.7)">1</text>
<text x="148.2" y="163.7" transform="rotate(-90 148.2 163.7)">1</text>
<text x="165.4" y="163.7" transform="rotate(-90 165.4 163.7)">1</text>
<text x="182.5" y="163.7" transform="rotate(-90 182.5 163.7)">1</text>
<text x="199.7" y="163.7" transform="rotate(-90 199.7 163.7)">1</text>
<text x="216.9" y="163.7" transform="rotate(-90 216.9 163.7)">1</text>
<text x="235.3" y="163.7" transform="rotate(-90 235.3 163.7)">1</text>
<text x="252.4" y="163.7" transform="rotate(-90 252.4 163.7)">1</text>
<text x="62.4" y="176.6" transform="rotate(-90 62.4 176.6)">2</text>
<text x="79.5" y="176.6" transform="rotate(-90 79.5 176.6)">2</text>
<text x="96.7" y="176.6" transform="rotate(-90 96.7 176.6)">2</text>
<text x="113.8" y="176.6" transform="rotate(-90 113.8 176.6)">2</text>
<text x="131" y="176.6" transform="rotate(-90 131 176.6)">2</text>
<text x="148.2" y="176.6" transform="rotate(-90 148.2 176.6)">2</text>
<text x="165.4" y="176.6" transform="rotate(-90 165.4 176.6)">2</text>
<text x="182.5" y="176.6" transform="rotate(-90 182.5 176.6)">2</text>
<text x="199.7" y="176.6" transform="rotate(-90 199.7 176.6)">2</text>
<text x="216.9" y="176.6" transform="rotate(-90 216.9 176.6)">2</text>
<text x="235.3" y="176.6" transform="rotate(-90 235.3 176.6)">2</text>
<text x="252.4" y="176.6" transform="rotate(-90 252.4 176.6)">2</text>
</g>
<g font-size="2.8">
<text x="38.3" y="22.1">8</text>
<text x="87.4" y="22.1">7</text>
<text x="136.4" y="22.1">6</text>
<text x="185.5" y="22.1">5</text>
<text x="233.3" y="22.1">4</text>
<text x="282.4" y="22.1">3</text>
<text x="331.4" y="22.1">2</text>
<text x="381.9" y="22.1">1</text>
<text x="45.7" y="28.9">VREFCA</text>
<text x="10.1" y="50.2">D</text>
<text x="45.7" y="48.5">VDD</text>
<text x="408.7" y="52.7">D</text>
<text x="45.7" y="54.7">VREFCA</text>
<text x="45.7" y="74.3">VDD</text>
<text x="45.7" y="80.4">VPP</text>
<text x="45.7" y="100">GND</text>
<text x="271.3" y="96.9">0201</text>
<text x="288.5" y="96.9">0201</text>
<text x="10.1" y="107.9">C</text>
<text x="45.7" y="107.4">VPP</text>
<text x="408.7" y="107.9">C</text>
<text x="45.7" y="127">GND</text>
<text x="45.7" y="131.9">VPP</text>
<text x="45.7" y="151.6">GND</text>
<text x="45.7" y="158.9">VTT</text>
<text x="10.1" y="163.1">B</text>
<text x="408.7" y="163.1">B</text>
<text x="45.7" y="178.5">VDD</text>
<text x="10.1" y="222">A</text>
<text x="408.7" y="222">A</text>
<text x="391.5" y="267.3">OF</text>
<text x="38.3" y="273.5">8</text>
<text x="86.1" y="273.5">7</text>
<text x="135.2" y="273.5">6</text>
<text x="184.2" y="273.5">5</text>
<text x="234.5" y="273.5">4</text>
<text x="283.6" y="273.5">3</text>
<text x="332.7" y="273.5">2</text>
<text x="383.2" y="273.5">1</text>
</g>
<g font-size="2.7">
<text x="62.3" y="33.8" transform="rotate(-90 62.3 33.8)">1</text>
<text x="79.5" y="33.8" transform="rotate(-90 79.5 33.8)">1</text>
<text x="96.6" y="33.8" transform="rotate(-90 96.6 33.8)">1</text>
<text x="113.8" y="33.8" transform="rotate(-90 113.8 33.8)">1</text>
<text x="131" y="33.8" transform="rotate(-90 131 33.8)">1</text>
<text x="62.3" y="46.4" transform="rotate(-90 62.3 46.4)">2</text>
<text x="65.3" y="45.3">0201</text>
<text x="79.5" y="46.4" transform="rotate(-90 79.5 46.4)">2</text>
<text x="82.5" y="45.3">0201</text>
<text x="96.6" y="46.4" transform="rotate(-90 96.6 46.4)">2</text>
<text x="99.6" y="45.3">0201</text>
<text x="113.8" y="46.4" transform="rotate(-90 113.8 46.4)">2</text>
<text x="116.8" y="45.3">0201</text>
<text x="131" y="46.4" transform="rotate(-90 131 46.4)">2</text>
<text x="134" y="45.3">0201</text>
<text x="65.3" y="71.1">0402</text>
<text x="82.5" y="71.1">0402</text>
<text x="99.6" y="71.1">0402</text>
<text x="116.8" y="71.1">0402</text>
<text x="134" y="71.1">0402</text>
<text x="151.1" y="71.1">0402</text>
<text x="168.3" y="71.1">0402</text>
<text x="185.5" y="71.1">0402</text>
<text x="202.6" y="71.1">0402</text>
<text x="219.8" y="71.1">0402</text>
<text x="237" y="71.1">0402</text>
<text x="254.2" y="71.1">0402</text>
<text x="271.3" y="71.1">0402</text>
<text x="288.5" y="71.1">0402</text>
<text x="305.6" y="71.1">0402</text>
<text x="322.8" y="71.1">0402</text>
<text x="65.3" y="96.9">0201</text>
<text x="82.5" y="96.9">0201</text>
<text x="99.6" y="96.9">0201</text>
<text x="116.8" y="96.9">0201</text>
<text x="134" y="96.9">0201</text>
<text x="151.1" y="96.9">0201</text>
<text x="168.3" y="96.9">0201</text>
<text x="185.5" y="96.9">0201</text>
<text x="202.7" y="96.9">0201</text>
<text x="219.8" y="96.9">0201</text>
<text x="237" y="96.9">0201</text>
<text x="254.2" y="96.9">0201</text>
<text x="62.3" y="112.3" transform="rotate(-90 62.3 112.3)">1</text>
<text x="79.5" y="112.3" transform="rotate(-90 79.5 112.3)">1</text>
<text x="96.6" y="112.3" transform="rotate(-90 96.6 112.3)">1</text>
<text x="113.8" y="112.3" transform="rotate(-90 113.8 112.3)">1</text>
<text x="131" y="112.3" transform="rotate(-90 131 112.3)">1</text>
<text x="148.2" y="112.3" transform="rotate(-90 148.2 112.3)">1</text>
<text x="166.5" y="112.3" transform="rotate(-90 166.5 112.3)">1</text>
<text x="182.5" y="112.3" transform="rotate(-90 182.5 112.3)">1</text>
<text x="199.6" y="112.3" transform="rotate(-90 199.6 112.3)">1</text>
<text x="218.1" y="112.3" transform="rotate(-90 218.1 112.3)">1</text>
<text x="234" y="112.3" transform="rotate(-90 234 112.3)">1</text>
<text x="251.2" y="112.3" transform="rotate(-90 251.2 112.3)">1</text>
<text x="268.4" y="112.3" transform="rotate(-90 268.4 112.3)">1</text>
<text x="62.3" y="124.9" transform="rotate(-90 62.3 124.9)">2</text>
<text x="65.3" y="123.8">0603</text>
<text x="79.5" y="124.9" transform="rotate(-90 79.5 124.9)">2</text>
<text x="82.5" y="123.8">0603</text>
<text x="96.6" y="124.9" transform="rotate(-90 96.6 124.9)">2</text>
<text x="99.6" y="123.8">0603</text>
<text x="113.8" y="124.9" transform="rotate(-90 113.8 124.9)">2</text>
<text x="116.8" y="123.8">0603</text>
<text x="131" y="124.9" transform="rotate(-90 131 124.9)">2</text>
<text x="134" y="123.8">0603</text>
<text x="148.2" y="124.9" transform="rotate(-90 148.2 124.9)">2</text>
<text x="151.1" y="123.8">0603</text>
<text x="166.5" y="124.9" transform="rotate(-90 166.5 124.9)">2</text>
<text x="169.5" y="123.8">0603</text>
<text x="182.5" y="124.9" transform="rotate(-90 182.5 124.9)">2</text>
<text x="185.5" y="123.8">0603</text>
<text x="199.6" y="124.9" transform="rotate(-90 199.6 124.9)">2</text>
<text x="202.7" y="123.8">0603</text>
<text x="218.1" y="124.9" transform="rotate(-90 218.1 124.9)">2</text>
<text x="221" y="123.8">0603</text>
<text x="234" y="124.9" transform="rotate(-90 234 124.9)">2</text>
<text x="237" y="123.8">0603</text>
<text x="251.2" y="124.9" transform="rotate(-90 251.2 124.9)">2</text>
<text x="254.2" y="123.8">0603</text>
<text x="268.4" y="124.9" transform="rotate(-90 268.4 124.9)">2</text>
<text x="271.3" y="123.8">0603</text>
<text x="286" y="123.8">0603</text>
<text x="65.3" y="148.4">0402</text>
<text x="82.5" y="148.4">0402</text>
<text x="99.6" y="148.4">0402</text>
<text x="116.8" y="148.4">0402</text>
<text x="134" y="148.4">0402</text>
<text x="151.1" y="148.4">0402</text>
<text x="168.3" y="148.4">0402</text>
<text x="185.5" y="148.4">0402</text>
<text x="202.7" y="148.4">0402</text>
<text x="219.8" y="148.4">0402</text>
<text x="237" y="148.4">0402</text>
<text x="270.8" y="163.8" transform="rotate(-90 270.8 163.8)">1</text>
<text x="286.7" y="163.8" transform="rotate(-90 286.7 163.8)">1</text>
<text x="302.7" y="163.8" transform="rotate(-90 302.7 163.8)">1</text>
<text x="318.6" y="163.8" transform="rotate(-90 318.6 163.8)">1</text>
<text x="65.3" y="175.3">0201</text>
<text x="82.5" y="175.3">0201</text>
<text x="99.6" y="175.3">0201</text>
<text x="116.8" y="175.3">0201</text>
<text x="134" y="175.3">0201</text>
<text x="151.1" y="175.3">0201</text>
<text x="168.3" y="175.3">0201</text>
<text x="185.5" y="175.3">0201</text>
<text x="202.6" y="175.3">0201</text>
<text x="219.8" y="175.3">0201</text>
<text x="238.2" y="175.3">0201</text>
<text x="255.4" y="175.3">0201</text>
<text x="270.8" y="176.4" transform="rotate(-90 270.8 176.4)">2</text>
<text x="273.8" y="175.3">0402</text>
<text x="286.7" y="176.4" transform="rotate(-90 286.7 176.4)">2</text>
<text x="289.7" y="175.3">0402</text>
<text x="302.7" y="176.4" transform="rotate(-90 302.7 176.4)">2</text>
<text x="305.6" y="175.3">0402</text>
<text x="318.6" y="176.4" transform="rotate(-90 318.6 176.4)">2</text>
<text x="321.6" y="175.3">0402</text>
</g>
</svg>
